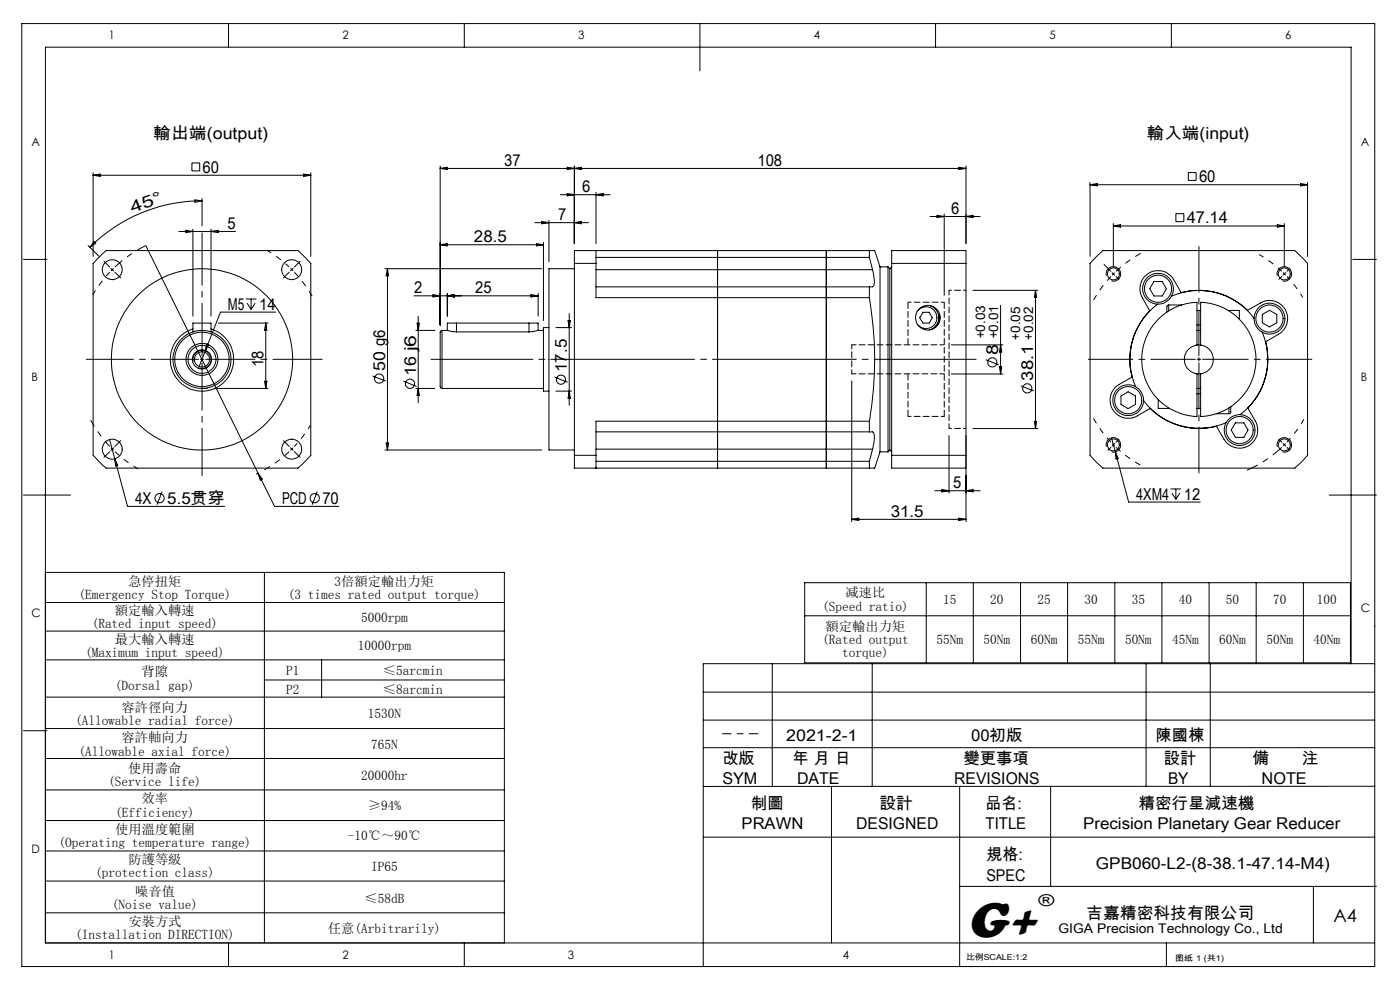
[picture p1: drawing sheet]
<svg xmlns="http://www.w3.org/2000/svg" width="297mm" height="210mm" viewBox="0 0 297 210" stroke-linecap="round" stroke-linejoin="round" font-family="sans-serif">
<g fill="none" stroke="#000" stroke-width=".21">
<path d="M4.6 5h287v200h-287zM48.5 5v5M98.5 5v5M148.5 5v10M198.5 5v5M248.5 5v5M19.8 36.6v17.8M19.8 37.2h46.1M19.8 37.2l1.5-.3v.5zM40.7 34.6h1.7v1.7h-1.7zM64.4 36.9l1.5 .3-1.5 .2zM65.9 36.6v17.8"/>
<path d="M93.4 35.2v33.8M93.4 35.7h111.5M93.4 35.7l1.5-.2v.5zM120.3 35.5l1.5 .2-1.5 .3zM121.8 35.2v16.5M121.8 35.7l1.5-.2v.5zM203.4 35.5l1.5 .2-1.5 .3zM204.9 35.2v16.5M231.2 38.7v15.7M231.2 39.2h46.2M231.2 39.2l1.6-.3v.5zM252.1 36.6h1.7v1.7h-1.7z"/>
<path d="M275.9 38.9l1.5 .3-1.5 .2zM277.4 38.7v15.7M5 55h5M18.7 52.1l2.3 2.3M20 51.3l.3 .3-1.2 .8zM20.7 54.8l1.8-1.6h40.7l1.7 1.6 1 1.1v40.7l-1.6 1.7-1.1 1h-40.7l-1.8-1.7-.9-1v-40.7zM23.5 56.9l.3 .3M23.8 57.2l-.3 .3M23.8 57.2l.3 .3M24.1 56.9l-.3 .3M30.9 52.1l23.9 48.3M37.9 49.1h12.1"/>
<path d="M39.4 48.9l1.5 .2-1.5 .2zM40.9 48.6v18.5M41.3 42.4l1.6 .2-1.6 .3zM42.9 42.6a33.6 33.6 0 0 0-23.8 9.8M42.9 42.1v5.8M44.8 48.6v18.5M44.8 49.1l1.5-.2v.4zM81.7 57h33.2M82.2 57v38.5M82.2 57l.2 1.5h-.5zM93.4 51.9l1.5-.2v.5zM93.4 51.9h21.9"/>
<path d="M113.5 47.2h11.3M113.8 51.7l1.5 .2-1.5 .3zM114.9 47l1.6 .2-1.6 .3zM115.3 51.4v16.6M116.5 46.7v8.8M118.9 41.3h10.5M120.3 41.1l1.5 .2-1.5 .2zM121.8 47.2l1.5-.2v.5zM121.8 57h-5.3v38.5h5.3M121.8 55.9v40.7M121.8 55.9h4.6M126.4 53.2v2.7"/>
<path d="M126.4 55.9v7.2h58M126.4 57.2h58.7M126.4 54.6h58M126.4 40.8v10.9M126.4 41.3l1.6-.2v.4zM152.2 53.2v46.1M175.3 53.2v46.1M184.4 53.2h-62.6v2.7M184.4 54.6l.7 2.6M184.4 53.2v1.4M184.4 53.2h1.2l1.1 3.4M185.1 57.2a5.7 5.7 0 0 1 .2 3.5l-.9 .1"/>
<path d="M186.7 56.6v39.2M186.7 56.6h1.7M188.4 56.6v39.2M188.4 56.6l.4 .4M188.8 57v38.5M189.2 55.9v-2.7h15.7v2.7M189.2 56.6l-.4 .4M189.2 55.9h15.7M189.2 55.9v40.7M197.3 45.9h10.6M198.8 45.7l1.5 .2-1.5 .3zM200.3 45.4v17.2"/>
<path d="M204.9 45.9l1.5-.2v.5zM204.9 55.9v54.8M232.6 54.5l1.4-1.3h40.7l1.7 1.6 1 1.1v40.7l-1 1-1.7 1.7h-40.7l-1.1-1-1.7-1.7v-40.7zM234.7 58.5a1.53 1.53 0 0 1 1.3-1.9 1.53 1.53 0 0 1 1.7 1.6 1.53 1.53 0 0 1-1.9 1.4M235.9 57.8l.6 .6M236.2 47.4v9.2M236.2 47.9h36.3M236.2 47.9l1.5-.2v.5zM236.5 57.8l-.6 .6M242.9 58.6a3.9 3.9 0 0 1 6.1 .7l1.6 2.8a14.6 14.6 0 0 1 14.1 3.7l2.7-1.5a3.8 3.8 0 0 1 5.3 1.3 3.8 3.8 0 0 1-1.4 5.3l-2.8 1.6a14.8 14.8 0 0 1-3.8 14.1l1.6 2.7a3.8 3.8 0 0 1-1.4 5.3 3.8 3.8 0 0 1-5.3-1.4l-1.5-2.8a14.5 14.5 0 0 1-14.1-3.8l-2.7 1.6a3.8 3.8 0 0 1-5.3-1.4 3.8 3.8 0 0 1 1.4-5.2l2.8-1.6a14.6 14.6 0 0 1 3.7-14.1l-1.5-2.7a3.8 3.8 0 0 1 .5-4.6zM244.8 59.7h1.8l.8 1.5-.8 1.6h-1.8l-.9-1.6zM249.4 45.3h1.7v1.7h-1.7z"/>
<path d="M271 47.7l1.5 .2-1.5 .3zM271 58.5a1.53 1.53 0 0 1 1.3-1.9 1.53 1.53 0 0 1 1.7 1.6 1.53 1.53 0 0 1-1.9 1.4M272.5 47.4v9.2M287 55h5M40.9 70.4v-1.9h3.9v1.9M40.9 69.8a6.7 6.7 0 0 0-3.5 10.4 6.7 6.7 0 0 0 10.9 0 6.7 6.7 0 0 0-3.5-10.4M41 76.7a1.92 1.92 0 0 1 1.7-2.4 1.92 1.92 0 0 1 2.1 2.1 1.92 1.92 0 0 1-2.5 1.7M43.5 74.4l-1.3 3.6M43.9 72.9l.4 .2-.8 1.3zM46.3 68.5h10.6M52.1 63.4h2.3M52.4 64.3l.9 1.3"/>
<path d="M53.3 63.4v2.2M54.1 64.3l-.8 1.3M56.4 68.5v13.9M56.4 68.5l.2 1.6h-.5zM58.5 66.2h-11.7l-3.3 8.2M79 79.8l2.8 1M87.8 62.8h26.4M88.2 70.1h4.1M88.5 68.6h.5l-.3 1.5zM88.7 67.1v18.3M91.9 62.5l1.5 .3-1.5 .2zM93.8 70.1l-.4 .3v11.7l.4 .3"/>
<path d="M93.8 70.1v12.3M94.9 62.3v4.8M94.9 62.8l1.5-.3v.5zM94.9 70.1l1.9 .3M96.8 68.5h-1.9v1.6h-1.1M96.8 68.5h15.4M96.8 70.4h15.4M96.8 68.5v1.9M112.2 68.5h2v1.6M112.2 68.5v1.9M112.6 62.5l1.6 .3-1.6 .2zM114.1 70.1l-1.9 .3"/>
<path d="M114.2 70.1h1.1M114.2 62.3v4.8M116.5 69.5h-1.2v13.5h1.2M117.6 80l2.8 1.1M117.9 69.5h3.3M120.5 68h.5l-.2 1.5zM120.8 66.5v19.5M126.4 60.8h58M184.4 63.1a76.6 76.6 0 0 1 0 26.3M184.4 60.8v2.3M194.7 65.9a2.31 2.31 0 0 1 3.3-.2 2.31 2.31 0 0 1 0 3.4 2.31 2.31 0 0 1-3.3-.2M195.8 66.2h1.3l.7 1.2-.7 1.1h-1.3l-.7-1.1z"/>
<path d="M197.2 64.8a2.69 2.69 0 0 1 1.9 2.6 2.69 2.69 0 0 1-1.9 2.6M199.3 66.6v.3a3 3 0 0 1-.8 2.4M201.8 79.3h11M201.8 73.2h11M206.4 61.6h13.8M209.1 76.3l2.8 1.1M212 77.8h.5l-.2 1.5zM212.3 64.8v14.5M212.3 73.2l.2 1.5h-.5zM219.7 61.6v29.3M219.7 61.6l.2 1.5h-.5zM245.6 64.5a14.6 14.6 0 0 0-4.7 17.5"/>
<path d="M247.9 64.7l-.3 .2-.1 1.3M247.9 64.7v1.2M247.9 64.7h2.7M248.5 62.8a14.6 14.6 0 0 1 17.5 4.7M253.9 73.2v-9.1a12.1 12.1 0 0 0-11.7 12.1 12.1 12.1 0 0 0 11.7 12.2v-9.1M253.9 73.2a3.1 3.1 0 0 0-2.7 3 3.1 3.1 0 0 0 2.7 3.1M253.9 79.3h.8M253.9 70.1h.8M253.9 73.2h.8M253.9 65.9h.8M253.9 68.9h.8M254.7 73.2a3.1 3.1 0 0 1 2.7 3 3.1 3.1 0 0 1-2.7 3.1"/>
<path d="M254.7 73.2v-9.1a12.1 12.1 0 0 1 11.8 12.1 12.1 12.1 0 0 1-11.8 12.2v-9.1M260.6 65.9h2.3v1.8M267.8 70.4a14.7 14.7 0 0 1-4.7 17.6M267.8 66.7l1.5-.9 1.6 .9v1.8l-1.6 .8-1.5-.8zM23.2 93.2l3.9 14.2h20.6M24.3 97.3l.7 1.4-.5 .1zM42.9 82.4h1.1M45.5 82.4h11.4M56.1 80.9h.5l-.2 1.5zM81.7 95.5h33.2M81.9 94h.5l-.2 1.5zM85.6 80.8l2.8 1.2"/>
<path d="M88.2 82.4h4.1M88.7 82.4l.3 1.5h-.5zM93.8 82.4h21.5M117.9 83h3.3M120.8 83l.2 1.5h-.5zM121.8 96.6v2.7h62.6M121.8 96.6h4.6M126.4 96.6v2.7M126.4 91.6h58M126.4 95.3h58.7M126.4 97.9h58M180.7 80.8v29.9"/>
<path d="M184.4 89.4v2.2M184.4 97.9v1.4M184.4 91.6h.4a.57 .57 0 0 1 .6 .2 .57 .57 0 0 1 .1 .6l-.1 1.6-.3 1.3M184.4 89.4h-58v7.2M185.1 95.3l-.7 2.6M186.7 95.8l-1.1 3.5h-1.2M186.7 95.8h1.7M188.8 95.5l-.4 .3M188.8 95.5l.4 .3M189.2 96.6h15.7v2.7h-15.7zM201.3 92.4v12.2M206.4 90.9h13.8"/>
<path d="M216.5 81.8l2.8 1.1M219.4 89.4h.5l-.2 1.5zM234.7 94.8a1.53 1.53 0 0 1 1.3-2 1.53 1.53 0 0 1 1.7 1.7 1.53 1.53 0 0 1-1.9 1.3M235.8 92.9l.8 2.9M236.6 95.8l2.8 10.7h15.2M236.6 95.8l.6 1.5-.5 .1zM237.8 84l1.5-.9 1.6 .9v1.8l-1.6 .9-1.5-.9zM242.6 85a14.7 14.7 0 0 0 17.5 4.7M245.7 84.8v1.8h2.4M253.9 82.4h.8M253.9 83.5h.8M253.9 86.6h.8"/>
<path d="M258 87.8h2.7M260.7 86.5v1.3M261.1 86.3v1.2l-.4 .3M262.1 89.7h1.8l.9 1.5-.9 1.6h-1.8l-.9-1.6zM271 94.8a1.53 1.53 0 0 1 1.3-2 1.53 1.53 0 0 1 1.7 1.7 1.53 1.53 0 0 1-1.9 1.3M5 105h10M34.4 104.3l-1.1 2.8M54.8 100.4l-.5 .2M54.8 100.4l3.4 7h13.7M54.8 100.4l.8 1.2-.4 .2zM67.3 104.3l-1.1 2.8M180.7 110.2h24.2"/>
<path d="M180.7 110.2l1.5-.3v.5zM198.3 104.1h9.6M199.8 103.8l1.5 .3-1.5 .2zM203.4 109.9l1.5 .3-1.5 .2zM204.9 104.1l1.5-.3v.5zM248.3 103.7h2.2M248.6 104.6l.8 1.3M249.4 103.7v2.2M250.3 104.6l-.9 1.3M282 105h10M9.6 121.4h97.4v78.6M9.6 127.8h97.4"/>
<path d="M9.6 133.9h97.4M9.6 140h97.4M56.1 121.4v78.6M68.2 140v7.9M170.7 123.6h115.8v17h-115.8zM170.7 130.6h115.8M196.5 123.6v17M206.5 123.6v17M216.5 123.6v17M226.5 123.6v17M236.5 123.6v17M246.5 123.6v17"/>
<path d="M256.5 123.6v17M266.5 123.6v17M276.5 123.6v17M5 155h5M9.6 147.9h97.4M9.6 154.5h97.4M56.1 144.2h50.9M149.2 152.7h142.4M149.2 146.8h142.4M149.2 158.6h142.4M163.8 140.8v26M185 140.8v26"/>
<path d="M243.1 140.8v26M256.8 140.8v26M286.6 140.8v-130.8h-277v190h282M291.6 140.8h-142.4v64.2M9.6 160.9h97.4M9.6 167.6h97.4M9.6 174.1h97.4M149.2 177.6h142.4M176.4 166.8v33.2M203.6 166.8v38.2M222.9 166.8v21.2M291.6 166.8h-142.4"/>
<path d="M9.6 180.5h97.4M9.6 186.9h97.4M9.6 193.6h97.4M203.6 188h88.4M278.6 188v12M48.5 200v5M98.5 200v5M247.4 200v5"/>
<circle cx="23.8" cy="57.2" r="2.12"/>
<circle cx="61.9" cy="57.2" r="2.12"/>
<circle cx="236.2" cy="58.1" r="1.27"/>
<circle cx="272.5" cy="58.1" r="1.27"/>
<circle cx="42.8" cy="76.2" r="5.8"/>
<circle cx="42.8" cy="76.2" r="6.2"/>
<circle cx="42.8" cy="76.2" r="2.96"/>
<circle cx="42.8" cy="76.2" r="1.62"/>
<circle cx="42.9" cy="76.2" r="3.4"/>
<circle cx="42.9" cy="76.2" r="19.2"/>
<circle cx="42.9" cy="76.2" r="2.02"/>
<circle cx="196.8" cy="67.4" r="2.62"/>
<circle cx="210.5" cy="76.9" r=".98"/>
<circle cx="245.7" cy="61.2" r="3.3"/>
<circle cx="245.7" cy="61.3" r="2.89"/>
<circle cx="269.3" cy="67.6" r="2.89"/>
<circle cx="269.3" cy="67.6" r="3.3"/>
<circle cx="23.8" cy="95.3" r="2.11"/>
<circle cx="61.9" cy="95.3" r="2.12"/>
<circle cx="80.4" cy="80.3" r=".99"/>
<circle cx="87" cy="81.4" r=".98"/>
<circle cx="119" cy="80.5" r=".98"/>
<circle cx="217.9" cy="82.4" r=".98"/>
<circle cx="236.2" cy="94.4" r="1.27"/>
<circle cx="239.3" cy="84.9" r="3.3"/>
<circle cx="239.3" cy="84.9" r="2.87"/>
<circle cx="263" cy="91.2" r="3.3"/>
<circle cx="263" cy="91.2" r="2.89"/>
<circle cx="272.5" cy="94.4" r="1.27"/>
<circle cx="33.8" cy="105.7" r=".98"/>
<circle cx="66.8" cy="105.7" r=".98"/>
</g>
<path d="M23.3 57.7a26.9 26.9 0 0 0-3.6 4.9M61.4 56.6a26.9 26.9 0 0 0-4.8-3.5M271.9 57.6a25.6 25.6 0 0 0-4.8-3.6M273 93.8a25.6 25.6 0 0 0 3.6-4.9" fill="none" stroke="#000" stroke-width=".21" stroke-dasharray="30.5 1.3 1.3 1.3" stroke-dashoffset="29.4" stroke-linecap="butt"/>
<path d="M24.4 56.6a26.9 26.9 0 0 1 6.5-4.5" fill="none" stroke="#000" stroke-width=".21" stroke-dasharray="30.5 1.3 1.3 1.3" stroke-dashoffset="28.4" stroke-linecap="butt"/>
<path d="M61.9 57.2l-.3-.3M61.9 57.2l.3 .3M272.5 58.1l-.3-.3M272.5 58.1l.2 .3M23.8 95.3l.3 .2M23.8 95.3l-.2-.3M61.9 95.3l.3-.3M61.9 95.3l-.3 .2M236.2 94.4l.3 .2M236.2 94.4l-.3-.3M272.5 94.4l.2-.3M272.5 94.4l-.3 .2" fill="none" stroke="#000" stroke-width=".21" stroke-dasharray="30.5 1.3 1.3 1.3" stroke-linecap="butt"/>
<path d="M235.7 58.6a25.6 25.6 0 0 0-3.7 5M24.4 95.8a26.9 26.9 0 0 0 4.9 3.7" fill="none" stroke="#000" stroke-width=".21" stroke-dasharray="30.5 1.3 1.3 1.3" stroke-dashoffset="29.3" stroke-linecap="butt"/>
<path d="M23.3 94.7a26.9 26.9 0 0 1-4.1-5.6" fill="none" stroke="#000" stroke-width=".21" stroke-dasharray="30.5 1.3 1.3 1.3" stroke-dashoffset="28.9" stroke-linecap="butt"/>
<path d="M273 58.6l1.8 2.2 1.6 2.3M62.4 94.7l1.9-2.1 1.6-2.4" fill="none" stroke="#000" stroke-width=".21" stroke-dasharray="30.5 1.3 1.3 1.3" stroke-dashoffset="29.6" stroke-linecap="butt"/>
<path d="M236.8 57.6a25.7 25.7 0 0 1 5.2-3.9M61.4 95.8a26.9 26.9 0 0 1-5.3 3.9" fill="none" stroke="#000" stroke-width=".21" stroke-dasharray="30.5 1.3 1.3 1.3" stroke-dashoffset="29.1" stroke-linecap="butt"/>
<path d="M62.4 57.7a26.9 26.9 0 0 1 3.8 5.1M235.7 93.8a25.6 25.6 0 0 1-3.7-5.1M236.8 94.9a25.7 25.7 0 0 0 5.1 3.7" fill="none" stroke="#000" stroke-width=".21" stroke-dasharray="30.5 1.3 1.3 1.3" stroke-dashoffset="29.2" stroke-linecap="butt"/>
<path d="M271.9 94.9a25.6 25.6 0 0 1-7.4 4.8" fill="none" stroke="#000" stroke-width=".21" stroke-dasharray="30.5 1.3 1.3 1.3" stroke-dashoffset="27.9" stroke-linecap="butt"/>
<path d="M207.1 76.2h-115.7" fill="none" stroke="#000" stroke-width=".21" stroke-dasharray="30.5 1.3 1.3 1.3" stroke-dashoffset="8.9"/>
<path d="M153.3 155.6h7.5" fill="none" stroke="#000" stroke-width=".21" stroke-dasharray="30.5 1.3 1.3 1.3" stroke-dashoffset="28.6"/>
<path d="M204.9 61.6h-3.6M201.3 90.9h3.6" fill="none" stroke="#000" stroke-width=".21" stroke-dasharray="1.3 .6" stroke-dashoffset=".7"/>
<path d="M201.3 90.9v-29.3" fill="none" stroke="#000" stroke-width=".21" stroke-dasharray="1.3 .6" stroke-dashoffset=".3"/>
<path d="M192.6 64.1h7.7M200.3 88.3h-7.7" fill="none" stroke="#000" stroke-width=".21" stroke-dasharray="1.3 .6" stroke-dashoffset=".6"/>
<path d="M192.6 64.1v9M192.6 79.3v9" fill="none" stroke="#000" stroke-width=".21" stroke-dasharray="1.3 .6" stroke-dashoffset="-.1"/>
<path d="M200.3 88.3v-24.2" fill="none" stroke="#000" stroke-width=".21" stroke-dasharray="1.3 .6"/>
<path d="M180.7 79.3h19.6M180.7 79.3v-6.2M200.3 73.1h-19.6" fill="none" stroke="#000" stroke-width=".21" stroke-dasharray="1.3 .6" stroke-dashoffset=".4"/>
<g fill="none" stroke="#000" stroke-width=".21" stroke-dasharray="30.5 1.3 1.3 1.3">
<path d="M23.3 56.6l-1.2-1.2M24.4 57.7l1.2 1.2M61.4 57.7l-1.3 1.2M61.9 57.2l.3-.3M61.9 57.2l-.3 .3M62.4 56.6l1.3-1.2M235.7 57.5l-1.5-1.4M236.8 58.6l.6 .7M271.9 58.6l-.6 .7M272.5 58.1l.2-.3M272.5 58.1l-.3 .3M273 57.5l.6-.6"/>
<path d="M42.9 76.2v-.4M42.9 76.2h-.4M42.9 76.2v.4M42.9 76.2h.4M254.3 76.2v-.4M254.3 76.2h-.3M254.3 76.2v.4M254.3 76.2h.4M23.3 95.8l-1.2 1.2M23.8 95.3l-.2 .2M23.8 95.3l.3-.3M24.4 94.7l1.2-1.2"/>
<path d="M61.4 94.7l-1.3-1.2M61.9 95.3l.3 .2M61.9 95.3l-.3-.3M62.4 95.8l1.3 1.2M235.7 94.9l-.7 .6M236.2 94.4l-.3 .2M236.2 94.4l.3-.3M236.8 93.8l.6-.6M271.9 93.8l-.6-.6M272.5 94.4l.2 .2M272.5 94.4l-.3-.3M273 94.9l.6 .6"/>
</g>
<path d="M42.9 75.5v-26.1" fill="none" stroke="#000" stroke-width=".21" stroke-dasharray="30.5 1.3 1.3 1.3" stroke-dashoffset="19.4"/>
<path d="M42.1 76.2h-23.8" fill="none" stroke="#000" stroke-width=".21" stroke-dasharray="30.5 1.3 1.3 1.3" stroke-dashoffset="20.5"/>
<path d="M42.9 77v23.9" fill="none" stroke="#000" stroke-width=".21" stroke-dasharray="30.5 1.3 1.3 1.3" stroke-dashoffset="20.4"/>
<path d="M43.6 76.2h24.7" fill="none" stroke="#000" stroke-width=".21" stroke-dasharray="30.5 1.3 1.3 1.3" stroke-dashoffset="20"/>
<path d="M254.3 75.5v-23.2M255.1 76.2h23.2" fill="none" stroke="#000" stroke-width=".21" stroke-dasharray="30.5 1.3 1.3 1.3" stroke-dashoffset="20.8"/>
<path d="M253.6 76.2h-22.7" fill="none" stroke="#000" stroke-width=".21" stroke-dasharray="30.5 1.3 1.3 1.3" stroke-dashoffset="21"/>
<path d="M254.3 77v23.3" fill="none" stroke="#000" stroke-width=".21" stroke-dasharray="30.5 1.3 1.3 1.3" stroke-dashoffset="20.7"/>
<text font-size="11" x="205.1" y="198.7">G+</text>
<text font-size="3.9" x="282.9" y="195.5">A4</text>
<g font-size="3.5">
<text x="32.5" y="29.4">輸出端(output)</text>
<text x="243.3" y="29.4">輸入端(input)</text>
<text x="107" y="35.2">37</text>
<text x="160.7" y="35.2">108</text>
<text x="43" y="36.7">60</text>
<text x="123.5" y="40.8">6</text>
<text x="254.4" y="38.7">60</text>
<text x="28.1" y="45.3" transform="rotate(-20 28.1 45.3)">4 5 °</text>
<text x="118.4" y="46.7">7</text>
<text x="201.8" y="45.4">6</text>
<text x="251.8" y="47.4">47.14</text>
<text x="48.2" y="48.6">5</text>
<text x="100.5" y="51.4">28.5</text>
<text x="48.4" y="65.7">M5</text>
<text x="55" y="65.7">14</text>
<text x="87.9" y="62.3">2</text>
<text x="100.8" y="62.3">25</text>
<text x="55.9" y="77.9" transform="rotate(-90 55.9 77.9)">18</text>
<text x="211.8" y="75.2" transform="rotate(-90 211.8 75.2)">8</text>
<text x="81.7" y="78.7" transform="rotate(-90 81.7 78.7)">50 g6</text>
<text x="88.3" y="79.8" transform="rotate(-90 88.3 79.8)">16 j6</text>
<text x="120.3" y="78.9" transform="rotate(-90 120.3 78.9)">17.5</text>
<text x="219.2" y="80.8" transform="rotate(-90 219.2 80.8)">38.1</text>
<text x="28.7" y="106.9">4X</text>
<text x="35.5" y="106.9">5.5贯穿</text>
<text x="59.8" y="106.9">PCD</text>
<text x="68.4" y="106.9">70</text>
<text x="202.2" y="103.6">5</text>
<text x="241.1" y="106">4XM4</text>
<text x="251.2" y="106">12</text>
<text x="189" y="109.6">31.5</text>
<text x="220.3" y="192.2">®</text>
<text x="230.5" y="194.8">吉嘉精密科技有限公司</text>
</g>
<g font-size="3.4">
<text x="166.8" y="157.1">2021-2-1</text>
<text x="206" y="157.1">00初版</text>
<text x="245.2" y="157.1">陳國棟</text>
<text x="153.2" y="162">改版</text>
<text x="153.2" y="166.3">SYM</text>
<text x="168.2" y="162">年 月 日</text>
<text x="169.1" y="166.3">DATE</text>
<text x="202.4" y="166.3">REVISIONS</text>
<text x="204.4" y="162">變更事項</text>
<text x="246.9" y="162">設計</text>
<text x="247.8" y="166.3">BY</text>
<text x="265.7" y="162">備</text>
<text x="267.6" y="166.3">NOTE</text>
<text x="276.2" y="162">注</text>
<text x="159.3" y="171.6">制圖</text>
<text x="186.6" y="171.6">設計</text>
<text x="209.1" y="171.6">品名:</text>
<text x="241.5" y="171.6">精密行星減速機</text>
<text x="157.3" y="175.9">PRAWN</text>
<text x="181.7" y="175.9">DESIGNED</text>
<text x="209.1" y="175.9">TITLE</text>
<text x="229.8" y="175.9">Precision Planetary Gear Reducer</text>
<text x="209.2" y="182.5">規格:</text>
<text x="232.5" y="184.3">GPB060-L2-(8-38.1-47.14-M4)</text>
<text x="209.2" y="186.8">SPEC</text>
</g>
<g font-size="2.8">
<text x="209" y="71.7" transform="rotate(-90 209 71.7)">+0.03</text>
<text x="211.8" y="71.7" transform="rotate(-90 211.8 71.7)">+0.01</text>
<text x="216.4" y="72" transform="rotate(-90 216.4 72)">+0.05</text>
<text x="219.2" y="72" transform="rotate(-90 219.2 72)">+0.02</text>
<text x="27.2" y="124.2">急停扭矩</text>
<text x="71" y="124.2">3倍額定輸出力矩</text>
<text x="16.6" y="127">(Emergency Stop Torque)</text>
<text x="24.4" y="130.4">額定輸入轉速</text>
<text x="61.1" y="127">(3 times rated output torque)</text>
<text x="76.6" y="131.8">5000rpm</text>
<text x="174.4" y="129.5">(Speed ratio)</text>
<text x="179.4" y="126.7">减速比</text>
<text x="200.1" y="128.1">15</text>
<text x="210.1" y="128.1">20</text>
<text x="220.1" y="128.1">25</text>
<text x="230.1" y="128.1">30</text>
<text x="240.1" y="128.1">35</text>
<text x="250.1" y="128.1">40</text>
<text x="260.1" y="128.1">50</text>
<text x="270.1" y="128.1">70</text>
<text x="279.4" y="128.1">100</text>
<text x="19.5" y="133.3">(Rated input speed)</text>
<text x="24.4" y="136.5">最大輸入轉速</text>
<text x="75.9" y="137.9">10000rpm</text>
<text x="174.4" y="136.6">(Rated output</text>
<text x="175.1" y="133.8">額定輸出力矩</text>
<text x="198.7" y="136.6">55Nm</text>
<text x="208.7" y="136.6">50Nm</text>
<text x="218.7" y="136.6">60Nm</text>
<text x="228.7" y="136.6">55Nm</text>
<text x="238.7" y="136.6">50Nm</text>
<text x="248.7" y="136.6">45Nm</text>
<text x="258.7" y="136.6">60Nm</text>
<text x="268.7" y="136.6">50Nm</text>
<text x="278.7" y="136.6">40Nm</text>
<text x="18" y="139.3">(Maximum input speed)</text>
<text x="30" y="143.5">背隙</text>
<text x="60.7" y="143.1">P1</text>
<text x="81.3" y="143.1">≤5arcmin</text>
<text x="178.7" y="139.4">torque)</text>
<text x="24.4" y="146.3">(Dorsal gap)</text>
<text x="60.7" y="147.2">P2</text>
<text x="81.3" y="147.2">≤8arcmin</text>
<text x="15.9" y="153.8">(Allowable radial force)</text>
<text x="25.8" y="151">容許徑向力</text>
<text x="78" y="152.4">1530N</text>
<text x="16.6" y="160.3">(Allowable axial force)</text>
<text x="25.8" y="157.5">容許軸向力</text>
<text x="78.7" y="158.9">765N</text>
<text x="23" y="166.8">(Service life)</text>
<text x="27.2" y="164">使用壽命</text>
<text x="76.6" y="165.4">20000hr</text>
<text x="24.4" y="173.2">(Efficiency)</text>
<text x="30" y="170.4">效率</text>
<text x="78" y="171.8">≥94%</text>
<text x="12.4" y="179.7">(Operating temperature range)</text>
<text x="24.4" y="176.9">使用溫度範圍</text>
<text x="73.8" y="178.3">-10℃～90℃</text>
<text x="27.2" y="183.3">防護等級</text>
<text x="78.7" y="184.7">IP65</text>
<text x="20.2" y="186.1">(protection class)</text>
<text x="28.7" y="190">噪音值</text>
<text x="77.3" y="191.4">≤58dB</text>
<text x="23.7" y="192.9">(Noise value)</text>
<text x="27.2" y="196.4">安裝方式</text>
<text x="69.6" y="197.8">任意(Arbitrarily)</text>
<text x="224.5" y="197.8">GIGA Precision Technology Co., Ltd</text>
<text x="16" y="199.2">(Installation DIRECTION)</text>
</g>
<g font-size="2.5">
<text x="23.1" y="8.4">1</text>
<text x="72.7" y="8.4">2</text>
<text x="122.7" y="8.4">3</text>
<text x="172.7" y="8.4">4</text>
<text x="222.7" y="8.4">5</text>
<text x="272.7" y="8.4">6</text>
<text x="6.7" y="30.9">A</text>
<text x="288.7" y="30.9">A</text>
<text x="6.7" y="80.9">B</text>
<text x="288.7" y="80.9">B</text>
<text x="6.7" y="130.9">C</text>
<text x="288.7" y="129.9">C</text>
<text x="6.7" y="180.9">D</text>
<text x="23.1" y="203.4">1</text>
<text x="72.7" y="203.4">2</text>
<text x="120.5" y="203.4">3</text>
<text x="178.8" y="203.4">4</text>
</g>
<g font-size="1.7">
<text x="204.9" y="203.7">比例SCALE:1:2</text>
<text x="249.3" y="203.8">图纸 1 (共1)</text>
</g>
</svg>
